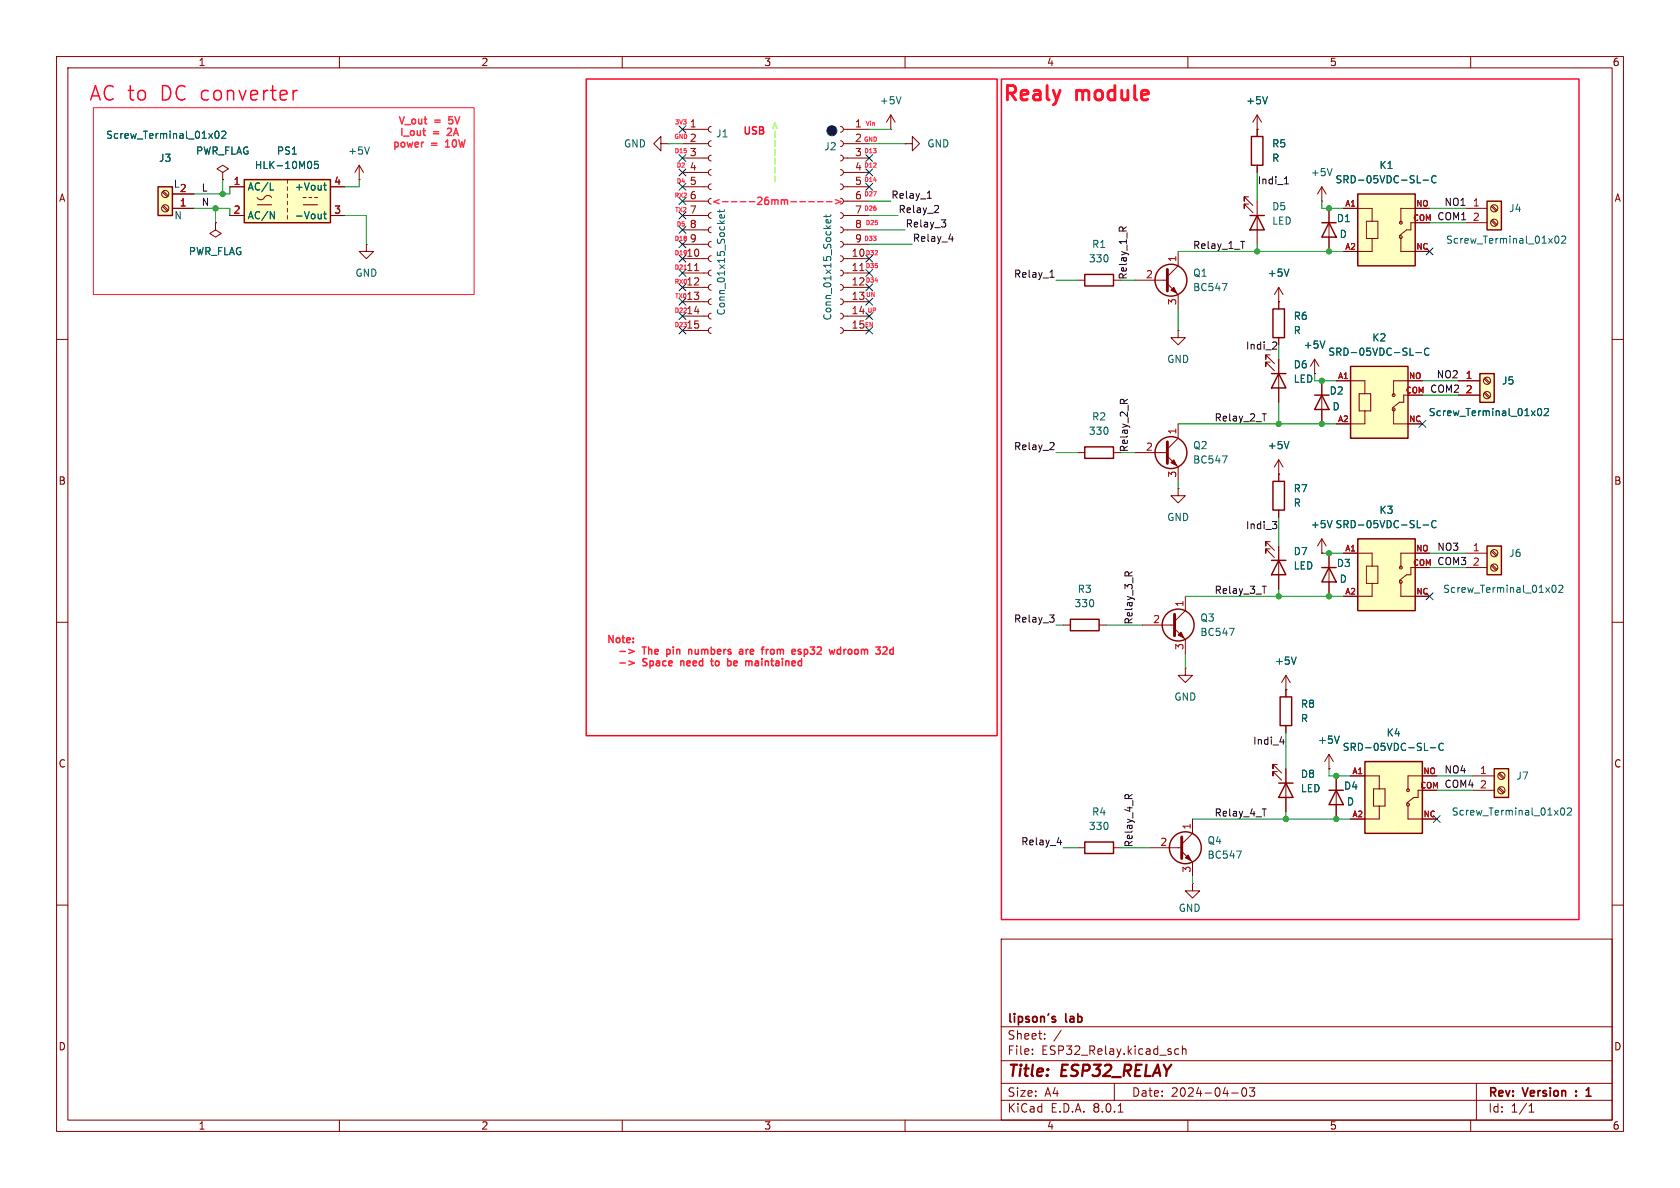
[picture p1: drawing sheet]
<svg xmlns="http://www.w3.org/2000/svg" width="297mm" height="210mm" viewBox="0 0 297 210" stroke-linecap="round" stroke-linejoin="round" font-family="sans-serif">
<g fill="none" stroke="#840000" stroke-width=".18">
<path d="M10 10h277v190h-277zM12 12h273v186h-273zM60 10v2M110 10v2M160 10v2M210 10v2M260 10v2M10 60h2M285 60h2M10 110h2M285 110h2M10 160h2"/>
<path d="M285 160h2M177 166h108v32h-108zM60 198v2M110 198v2M160 198v2M177 194.5h108M177 191.5h108M177 187.5h108M177 181.5h108M182.5 186.3v.1M182.5 185.5v.1M184.7 183.6v.1"/>
<path d="M184.7 182.8v.1M187.6 182.1l-1.3 2M197 191.5v3M197.7 196.6h.8M208.4 185.5l-.4-.1-.3 .3v.4l.1 .2h.6M209 185.5l.2-.1 .4 .1 .1 .9M209 184.9v1.5M210 198v2M217.7 193.2h1.2M219.7 192.4l.2-.1a.81 .81 0 0 1 .6 .6 .81 .81 0 0 1-.3 .8l-.2 .1a.81 .81 0 0 1-.3-1.4zM220.9 192.3h.9l-.5 .6 .4 .1v.7l-.2 .1h-.4l-.2-.1M260 198v2"/>
<path d="M261 191.5v6.5M270.3 196.6h.9M270.3 195.5l.4-.4v1.5"/>
</g>
<path d="M186.4 179.7l.2 .1M186.4 180.2l.2 .2-.2 .3M278.6 193.6v.2M278.6 192.9v.1M280.4 193.8h.9M280.4 192.7l.4-.4v1.5" fill="none" stroke="#840000" stroke-width=".3"/>
<path d="M262.9 35.6h2.5v5h-2.5z" fill="#ffffc2"/>
<g fill="none" stroke="#840000" stroke-width=".25">
<path d="M221 38.1h2.5M221.2 24.1h2.1v5.1h-2.1zM222.2 38.1l1.3 2.5h-2.5zM262.9 35.6h2.5v5h-2.5zM226.1 138.4h2.5M227.3 138.4l1.3 2.6h-2.5zM191.8 148.8h5v2.1h-5z"/>
<circle cx="207" cy="49.5" r="2.82"/>
</g>
<g fill="none" stroke="#840000" stroke-width=".18">
<path d="M220.7 34.8h-.7v.8v-.8l1.5 1.5M220.7 36.1h-.7v.7v-.7l1.5 1.5M222.2 22.9h.1M222.2 20.3l-.7 1.3M222.2 20.3v3.8M222.2 29.2v1.3M222.2 35.6v7.6M222.2 20.3l.8 1.3M233.7 35.6h.1M233.7 33l-.8 1.3M233.7 33v2.6M233.7 33l.7 1.3"/>
<path d="M259.1 36.8h3.8M259.1 39.4h3.8M263.6 39l.9 .9M263.6 36.5l.9 .8M263.8 38.9l.9 .8M263.8 36.3l.9 .9M200.7 49.5h5.7M206.4 50.2l1.9 1.9v2.5M208.3 44.5v2.5l-1.9 1.9M226.1 53.3h.1M226.1 50.8l-.8 1.3M226.1 50.8v2.5"/>
<path d="M226.1 50.8l.7 1.3M227.3 119.4v2.5M227.3 119.4l-.7 1.3M227.3 119.4l.8 1.3M225.8 135.1h-.8v.8v-.8l1.6 1.6M225.8 136.4h-.8v.8v-.8l1.6 1.5M227.3 121.9h.1M227.3 135.9v7.6M190.5 149.9h1.3M196.8 149.9h1.3M210.8 156.2v1.3h1.3l-1.3 1.3-1.3-1.3h1.3M210.8 156.2h.1"/>
<circle cx="264.2" cy="36.8" r=".63"/>
<circle cx="264.2" cy="39.4" r=".63"/>
</g>
<path d="M224.1 17.1l-.5 1.3M235.5 29.8l-.4 1.3M216.1 50.1h.8l-.5 1.3M227.9 47.6l-.4 1.2M275 41.8l.2-.1a.68 .68 0 0 1 .4 .7 .68 .68 0 0 1-.4 .6l-.2-.1-.1-.4zM276.1 41.8l.5-.1 .2 .4-.8 .9h.8M229.1 116.1l-.4 1.3" fill="none" stroke="#006464" stroke-width=".18"/>
<path d="M206.4 47.6v3.8" fill="none" stroke="#840000" stroke-width=".51"/>
<path d="M207 51.3l.5-.5 .5 1z" fill="#840000" stroke="#840000" stroke-width=".18"/>
<path d="M262.9 96.5h2.5v5.1h-2.5z" fill="#ffffc2"/>
<path d="M262.9 96.5h2.5v5.1h-2.5z" fill="none" stroke="#840000" stroke-width=".25"/>
<g fill="none" stroke="#840000" stroke-width=".18">
<path d="M259.1 97.8h3.8M263.6 100l.9 .8M263.6 97.5l.9 .8M263.8 99.8l.9 .9M263.8 97.3l.9 .8M259.1 100.3h3.8"/>
<circle cx="264.2" cy="97.8" r=".63"/>
<circle cx="264.2" cy="100.3" r=".63"/>
</g>
<path d="M274.5 103.6l.2-.2a.68 .68 0 0 1 .4 .7 .68 .68 0 0 1-.4 .6l-.2-.1-.1-.4zM275.6 103.6l.5-.2 .2 .4-.8 .9h.8" fill="none" stroke="#006464" stroke-width=".18"/>
<path d="M241.3 134.6h10.2v12.7h-10.2z" fill="#ffffc2"/>
<path d="M241.3 134.6h10.2v12.7h-10.2z" fill="none" stroke="#840000" stroke-width=".25"/>
<g fill="none" stroke="#840000" stroke-width=".18">
<path d="M238.8 137.2h5v2.2M242.8 139.4h2.1v3.1h-2.1zM250.7 139.7v1.3h-.8l-1.2 1M251.5 139.7h2.5M254 137.2h-5.1v2.5M243.8 142.5v2.3h-5M248.9 142.2v2.6h5.1"/>
<circle cx="248.9" cy="139.7" r=".25"/>
<circle cx="248.9" cy="142.2" r=".25"/>
</g>
<path d="M252.9 132.2h.9M255.1 131.5a.6 .6 0 0 0-.8 .4 .6 .6 0 0 0 .6 .8l.2-.2" fill="none" stroke="#006464" stroke-width=".18"/>
<path d="M264.2 135.9h2.5v5.1h-2.5z" fill="#ffffc2"/>
<path d="M264.2 135.9h2.5v5.1h-2.5z" fill="none" stroke="#840000" stroke-width=".25"/>
<g fill="none" stroke="#840000" stroke-width=".18">
<path d="M260.3 137.2h3.9M260.3 139.7h3.9M264.9 139.4l.9 .8M264.9 136.8l.9 .9M265.1 139.2l.8 .8M265.1 136.7l.8 .8"/>
<circle cx="265.4" cy="139.7" r=".63"/>
<circle cx="265.4" cy="137.2" r=".63"/>
</g>
<path d="M276 142.9l.2-.1a.68 .68 0 0 1 .4 .7 .68 .68 0 0 1-.4 .6l-.2-.1-.1-.4zM277.1 142.9l.5-.1 .2 .4-.8 .9h.8" fill="none" stroke="#006464" stroke-width=".18"/>
<path d="M240 34.3h10.2v12.7h-10.2z" fill="#ffffc2"/>
<g fill="none" stroke="#840000" stroke-width=".25">
<path d="M240 34.3h10.2v12.7h-10.2z"/>
<circle cx="209.5" cy="149.9" r="2.82"/>
</g>
<g fill="none" stroke="#840000" stroke-width=".18">
<path d="M237.5 36.8h5.1v2.3M241.6 39.1h2v3.1h-2zM249.4 39.4v1.2h-.7l-1.3 1.1M250.2 39.4h2.5M252.7 36.8h-5.1v2.6M242.6 42.2v2.3h-5.1M247.6 41.9v2.6h5.1M203.2 149.9h5.7M208.9 150.5l1.9 1.9v2.5M210.8 144.8v2.5l-1.9 1.9"/>
<circle cx="247.6" cy="39.4" r=".25"/>
<circle cx="247.6" cy="41.9" r=".25"/>
</g>
<path d="M251.6 31.8h.9M253.9 31.2a.6 .6 0 0 0-.9 .4 .6 .6 0 0 0 .6 .7l.3-.1M218.6 150.4h.9l-.6 1.3" fill="none" stroke="#006464" stroke-width=".18"/>
<path d="M208.9 148v3.8" fill="none" stroke="#840000" stroke-width=".51"/>
<path d="M209.5 151.6l.6-.5 .5 1z" fill="#840000" stroke="#840000" stroke-width=".18"/>
<path d="M238.8 64.8h10.1v12.7h-10.1z" fill="#ffffc2"/>
<path d="M238.8 64.8h10.1v12.7h-10.1z" fill="none" stroke="#840000" stroke-width=".25"/>
<g fill="none" stroke="#840000" stroke-width=".18">
<path d="M236.2 67.3h5.1v2.3M240.3 69.6h2v3h-2zM241.3 72.6v2.3h-5.1M246.4 72.4v2.5h5.1M248.2 69.9v1.2h-.8l-1.3 1M248.9 69.9h2.6M251.5 67.3h-5.1v2.6"/>
<circle cx="246.4" cy="69.8" r=".25"/>
<circle cx="246.4" cy="72.4" r=".25"/>
</g>
<path d="M250.3 62.3h1M252.6 61.7a.6 .6 0 0 0-.8 .4 .6 .6 0 0 0 .6 .7l.2-.1" fill="none" stroke="#006464" stroke-width=".18"/>
<path d="M261.6 66h2.6v5.1h-2.6z" fill="#ffffc2"/>
<g fill="none" stroke="#840000" stroke-width=".25">
<path d="M233.7 39.4h2.5M234.9 39.4l1.3 2.5h-2.5zM225 54.6h2.1v5.1h-2.1zM191.8 79h5v2h-5zM224.8 66h2.5M226.1 66l1.2 2.6h-2.5zM232.4 69.9h2.5M233.7 69.9l1.2 2.5h-2.5zM261.6 66h2.6v5.1h-2.6zM189.2 109.5h5.1v2h-5.1zM233.7 100.3h2.5M234.9 100.3l1.3 2.6h-2.5z"/>
<path d="M226.3 123.2h2v5.1h-2zM234.9 139.7h2.6M236.2 139.7l1.3 2.5h-2.6z"/>
</g>
<g fill="none" stroke="#840000" stroke-width=".18">
<path d="M116.8 25.4v-1.3l-1.2 1.3 1.2 1.3v-1.3h1.3M118.1 25.4h.1M120.6 38.1h4.6M120.6 35.6h4.6M120.6 33h4.6M120.6 30.5h4.6M120.6 27.9h4.6M120.6 25.4h4.6M120.6 22.9h4.6M125.7 37.6l-.3 .1-.2 .4 .2 .4 .3 .1M125.7 32.5l-.3 .2-.2 .3 .2 .4 .3 .1M125.7 30l-.3 .1-.2 .4 .2 .3 .3 .2"/>
<path d="M125.7 27.4l-.3 .2-.2 .3 .2 .4 .3 .1M125.7 24.9l-.3 .1-.2 .4 .2 .4 .3 .1M125.7 22.4l-.3 .1-.2 .4 .2 .3 .3 .2M148.6 37.6l.3 .1 .2 .4-.2 .4-.3 .1M148.6 35.1l.3 .1 .2 .4-.2 .3-.3 .2M148.6 32.5l.3 .2 .2 .3-.2 .4-.3 .1M148.6 30l.3 .1 .2 .4-.2 .3-.3 .2M148.6 27.4l.3 .2 .2 .3-.2 .4-.3 .1M148.6 24.9l.3 .1 .2 .4-.2 .4-.3 .1M148.6 22.4l.3 .1 .2 .4-.2 .3-.3 .2M149.1 38.1h4.6M149.1 35.6h4.6"/>
<path d="M149.1 33h4.6M149.1 30.5h4.6M149.1 27.9h4.6M149.1 25.4h4.6M149.1 22.9h4.6M157.5 22.9h.1M157.5 20.3l-.8 1.3M157.5 20.3v2.6M157.5 20.3l.7 1.3M160 25.4h1.3v-1.3l1.3 1.3-1.3 1.3v-1.3M160 25.4h.1M234.9 36.8v7.7"/>
<path d="M120.6 58.4h4.6M120.6 55.9h4.6M120.6 53.3h4.6M120.6 50.8h4.6M120.6 48.3h4.6M120.6 45.7h4.6M120.6 43.2h4.6M120.6 40.6h4.6M125.7 57.9l-.3 .2-.2 .3 .2 .4 .3 .1M125.7 55.4l-.3 .1-.2 .4 .2 .3 .3 .2M125.7 52.8l-.3 .2-.2 .3 .2 .4 .3 .1M125.7 50.3l-.3 .1-.2 .4 .2 .4 .3 .1"/>
<path d="M125.7 47.8l-.3 .1-.2 .4 .2 .3 .3 .2M125.7 45.2l-.3 .2-.2 .3 .2 .4 .3 .1M125.7 42.7l-.3 .1-.2 .4 .2 .3 .3 .2M125.7 40.1l-.3 .2-.2 .3 .2 .4 .3 .1M148.6 57.9l.3 .2 .2 .3-.2 .4-.3 .1M148.6 55.4l.3 .1 .2 .4-.2 .3-.3 .2M148.6 52.8l.3 .2 .2 .3-.2 .4-.3 .1M148.6 50.3l.3 .1 .2 .4-.2 .4-.3 .1M148.6 47.8l.3 .1 .2 .4-.2 .3-.3 .2M148.6 45.2l.3 .2 .2 .3-.2 .4-.3 .1M148.6 42.7l.3 .1 .2 .4-.2 .3-.3 .2M148.6 40.1l.3 .2 .2 .3-.2 .4-.3 .1"/>
<path d="M149.1 58.4h4.6M149.1 55.9h4.6M149.1 53.3h4.6M149.1 50.8h4.6M149.1 48.3h4.6M149.1 45.7h4.6M149.1 43.2h4.6M149.1 40.6h4.6M208.3 58.4v1.3h1.2l-1.2 1.3-1.3-1.3h1.3M208.3 58.4h.1M226.1 53.3v1.3M226.1 59.7v1.3"/>
<path d="M224.5 62.7h-.7v.8v-.8l1.5 1.6M224.5 64h-.7v.8v-.8l1.5 1.5M226.1 63.5v7.6M232.4 63.5l-.8 1.3M232.4 63.5v2.5M232.4 63.5l.8 1.3M233.7 67.3v7.6M257.8 67.3h3.8M257.8 69.9h3.8M262.4 69.5l.8 .9M262.4 67l.8 .8M262.5 69.3l.9 .9"/>
<path d="M262.5 66.8l.9 .8M190.5 80h1.3M196.8 80h1.3M208.3 86.4v1.2h1.2l-1.2 1.3-1.3-1.3h1.3M208.3 86.4h.1M233.7 97.8h.1M233.7 95.3l-.8 1.2M233.7 95.3v2.5M233.7 95.3l.7 1.2M234.9 97.8v7.6M188 110.5h1.2M194.3 110.5h1.3"/>
<path d="M227.3 121.9v1.3M227.3 128.3v1.2M234.9 135.9h.1M234.9 133.4v2.5M234.9 133.4l-.7 1.2M234.9 133.4l.8 1.2M236.2 137.2v7.6"/>
<circle cx="262.9" cy="69.8" r=".63"/>
<circle cx="262.9" cy="67.3" r=".63"/>
</g>
<path d="M159.3 17.1l-.4 1.3M127.2 37.1v.5M128 38l.1 .4-.2 .1h-.6v-.5l.2-.1 .2 .6M128.1 37.2l-.2 .2h-1.1M146 38v.4M146.8 38.9l.1 .3-.2 .2h-.6v-.5l.2-.1 .2 .6M146.9 38l-.2 .3h-1.1M234.2 60.3l-.4 1.2M271.9 72.3l.2-.1a.68 .68 0 0 1 .5 .6 .68 .68 0 0 1-.5 .7l-.2-.1-.1-.4zM273 72.3l.5-.1 .3 .4-.8 .9h.8M236.8 130.1l-.5 1.3" fill="none" stroke="#006464" stroke-width=".18"/>
<path d="M122.8 47.8h.7M152 47.8h.7" fill="none" stroke="#a90000" stroke-width=".18"/>
<path d="M27.9 33h2.6v5.1h-2.6z" fill="#ffffc2"/>
<path d="M27.9 33h2.6v5.1h-2.6z" fill="none" stroke="#840000" stroke-width=".25"/>
<g fill="none" stroke="#840000" stroke-width=".18">
<path d="M28.7 34l.9 .8M28.7 36.5l.9 .8M28.9 33.8l.8 .8M28.9 36.3l.8 .9M30.5 36.8h3.8M30.5 34.3h3.8M38.1 39.4v1.2l1 .7-1 .6-1-.6 1-.7M38.1 39.4h.1"/>
<circle cx="29.2" cy="34.3" r=".63"/>
<circle cx="29.2" cy="36.8" r=".63"/>
</g>
<path d="M38.2 23.2h.1a.68 .68 0 0 1 .4 .6 .68 .68 0 0 1-.4 .7 .84 .84 0 0 1-.1-1.3zM39.2 23.3l.5-.1 .2 .3-.8 1h.8" fill="none" stroke="#006464" stroke-width=".18"/>
<path d="M43.2 31.8h15.2v7.6h-15.2z" fill="#ffffc2"/>
<g fill="none" stroke="#840000" stroke-width=".25">
<path d="M43.2 31.8h15.2v7.6h-15.2z"/>
<circle cx="208.3" cy="110.5" r="2.82"/>
</g>
<g fill="none" stroke="#840000" stroke-width=".18">
<path d="M40.6 33h2.6M40.6 38.1h2.6M45.5 34.9a.8 .8 0 0 0 .8 .4 .8 .8 0 0 0 .6-.6 .73 .73 0 0 1 1.1 .2M45.5 36.2h2.5M50.8 31.8v.6M50.8 33v.7M50.8 34.3v.6M50.8 35.6v.6M50.8 36.8v.7M50.8 38.1v.6M53.6 36.2h2.5M53.6 34.9h.5"/>
<path d="M54.6 34.9h.5M55.6 34.9h.5M58.4 33h2.6M58.4 38.1h2.6M63.5 31.8h.1M63.5 29.2l-.8 1.3M63.5 29.2v2.6M63.5 29.2l.8 1.3M64.8 43.2v1.3h1.2l-1.2 1.2-1.3-1.2h1.3M64.8 43.2h.1M201.9 110.5h5.7M207.6 111.1l1.9 1.9v2.6"/>
<path d="M209.5 105.4v2.6l-1.9 1.9"/>
</g>
<path d="M47.8 33.6h.6M47.8 37.4l.7 1.3v-1.3M54.9 28.6l.2 .4-.2 .7M56.2 28.5h-.6v.6l.2-.1 .4 .1 .1 .1-.1 .5-.1 .1-.5-.1M57.2 37.8h.5M57.2 32.8h.5M57.4 32.3v1.1l.3 .2M57.4 37.4v1.1l.3 .2M65.3 26l-.4 1.2M217.3 111.1h.9l-.6 1.2" fill="none" stroke="#006464" stroke-width=".18"/>
<path d="M207.6 108.6v3.8" fill="none" stroke="#840000" stroke-width=".51"/>
<path d="M208.3 112.3l.5-.5 .5 1z" fill="#840000" stroke="#840000" stroke-width=".18"/>
<path d="M240 95.3h10.2v12.7h-10.2z" fill="#ffffc2"/>
<g fill="none" stroke="#840000" stroke-width=".25">
<path d="M191.8 48.5h5v2h-5zM224.8 99.1h2.5M225 85.1h2.1v5.1h-2.1zM226.1 99.1l1.2 2.5h-2.5zM240 95.3h10.2v12.7h-10.2z"/>
<circle cx="207" cy="80" r="2.82"/>
</g>
<g fill="none" stroke="#840000" stroke-width=".18">
<path d="M30.5 36.8h3.8M30.5 34.3h3.8M38.1 39.4h.1M39.4 30.5l1-.7-1-.6-1 .6 1 .7v1.3M39.4 31.8h.1M40.6 33h2.6M40.6 38.1h2.6M58.4 33h2.6M58.4 38.1h2.6M222.2 22.9h.1M222.2 22.9v1.2M222.2 29.2v1.3"/>
<path d="M234.9 36.8v2.6M237.5 36.8h2.5M250.2 36.8h2.5M250.2 39.4h2.5M190.5 49.5h1.3M196.8 49.5h1.3M226.1 53.3h.1M226.1 53.3v1.3M226.1 59.7v1.3M234.9 41.9v2.6M237.5 44.5h2.5M250.2 44.5h2.5"/>
<path d="M208.3 74.9v2.6l-1.9 1.9M226.1 63.5v2.5M226.1 68.6v2.5M233.7 67.3v2.6M233.7 72.4v2.5M236.2 67.3h2.6M236.2 74.9h2.6M248.9 67.3h2.6M248.9 74.9h2.6M248.9 69.9h2.6M257.8 67.3h3.8M257.8 69.9h3.8"/>
<path d="M200.7 80h5.7M206.4 80.6l1.9 2v2.5M224.5 95.8h-.7v.7v-.7l1.5 1.5M224.5 97h-.7v.8v-.8l1.5 1.6M226.1 83.8h.1M226.1 81.3l-.8 1.3M226.1 81.3v3.8M226.1 90.2v1.2M226.1 96.5v7.6M226.1 81.3l.7 1.3M233.7 97.8h.1M234.9 97.8v2.5"/>
<path d="M237.5 97.8h5.1v2.3M252.7 97.8h-5.1v2.5M209.5 118.1v1.3h1.3l-1.3 1.3-1.2-1.3h1.2M209.5 118.1h.1M234.9 102.9v2.5M241.6 100.1h2v3h-2zM242.6 103.1v2.3h-5.1M247.6 102.9v2.5h5.1M249.4 100.3v1.3h-.7l-1.3 1M250.2 100.3h2.5M227.3 121.9h.1M227.3 121.9v1.3"/>
<path d="M227.3 128.3v1.2M227.3 135.9v2.5M234.9 135.9h.1M236.2 137.2v2.5M238.8 137.2h2.5M251.5 137.2h2.5M251.5 139.7h2.5M227.3 141v2.5M236.2 142.2v2.6M238.8 144.8h2.5M251.5 144.8h2.5"/>
<circle cx="247.6" cy="100.3" r=".25"/>
<circle cx="247.6" cy="102.9" r=".25"/>
</g>
<g fill="none" stroke="#006464" stroke-width=".18">
<path d="M224.1 17.1l-.5 1.3M38.2 23.2h.1a.68 .68 0 0 1 .4 .6 .68 .68 0 0 1-.4 .7 .84 .84 0 0 1-.1-1.3zM39.2 23.3l.5-.1 .2 .3-.8 1h.8M47.8 33.6h.6M47.8 37.4l.7 1.3v-1.3M54.9 28.6l.2 .4-.2 .7M56.2 28.5h-.6v.6l.2-.1 .4 .1 .1 .1-.1 .5-.1 .1-.5-.1M57.2 37.8h.5M57.2 32.8h.5M57.4 32.3v1.1l.3 .2M57.4 37.4v1.1l.3 .2M251.6 31.8h.9"/>
<path d="M253.9 31.2a.6 .6 0 0 0-.9 .4 .6 .6 0 0 0 .6 .7l.3-.1M227.9 47.6l-.4 1.2M227.9 78l-.4 1.3M234.2 60.3l-.4 1.2M250.3 62.3h1M252.6 61.7a.6 .6 0 0 0-.8 .4 .6 .6 0 0 0 .6 .7l.2-.1M271.9 72.3l.2-.1a.68 .68 0 0 1 .5 .6 .68 .68 0 0 1-.5 .7l-.2-.1-.1-.4zM273 72.3l.5-.1 .3 .4-.8 .9h.8M216.1 80.6h.8l-.5 1.3M251.6 92.8h.9M253.9 92.1a.6 .6 0 0 0-.9 .5 .6 .6 0 0 0 .6 .7l.3-.1M229.1 116.1l-.4 1.3"/>
<path d="M236.8 130.1l-.5 1.3M252.9 132.2h.9M255.1 131.5a.6 .6 0 0 0-.8 .4 .6 .6 0 0 0 .6 .8l.2-.2"/>
</g>
<path d="M206.4 78.1v3.8" fill="none" stroke="#840000" stroke-width=".51"/>
<path d="M207 81.8l.5-.5 .5 1z" fill="#840000" stroke="#840000" stroke-width=".18"/>
<g fill="none" stroke="#0f0f0f" stroke-width=".18">
<path d="M163.9 35h.8M164.2 34l.1-.2v1.2M165.7 36.3l.2 .3v.3l-.8 .7h.8M166.4 38.9h.8l-.4 .4M167 39.3l.2 .3v.3l-.2 .2M227.1 32.5h.7M227.3 31.4l.1-.2v1.3M167.7 42.2h.8M168.3 41.8v.9M185.6 49h.7M185.9 47.9l.1-.2v1.3M197.9 40.2l.2-.1 .4 .1"/>
<path d="M199.1 40.1l-.6 .4M219.3 42.7h.8M186.1 78.2l.2 .3v.3l-.7 .7h.7M198.1 70.7l.2-.1 .4 .1M199.3 70.6l-.6 .4M223.1 73.1h.8M225.5 60.4l.2 .3v.3l-.8 .7h.8M224.9 92.2h.8l-.4 .5M225.5 92.7l.2 .2v.3l-.2 .3M185.6 108.7h.7l-.4 .5M186.1 109.2l.2 .2v.3l-.2 .3M198.9 101.2l.2-.1 .4 .1"/>
<path d="M200.1 101.1l-.6 .4M223.1 103.6h.8M226.3 131.1h.7M226.9 130.7v.9M186.9 148.9h.8M187.5 148.5v.8M198.9 140.6l.2-.2 .4 .2M200.1 140.4l-.6 .5M223.1 143h.8"/>
</g>
<path d="M78.8 26h.7M78.9 25l-.1 .1M79.8 23.2l-.8 .7h.8" fill="none" stroke="#ff2b3c" stroke-width=".25"/>
<path d="M138.6 35.4l.1 .1M138.7 35.5v.6M138.7 35.5l.2-.2 .3 .1v.7M139.8 35.7h1M141.4 35.7h1M143 35.7h.9M144.6 35.7h.9M146.1 35.7h1M147.7 35.3l1 .4-1 .3" fill="none" stroke="#ff2b5d" stroke-width=".25"/>
<path d="M136.6 22.7l.4-1 .4 1M137 23.3v1M137 24.9v.9M137 26.4v1M137 28v1M137 29.6v1M137 31.2v.9" fill="none" stroke="#80ff39" stroke-width=".25"/>
<g fill="none" stroke="#ff1b32" stroke-width=".25">
<path d="M113.5 114.4h.7M113.6 117.6h.6M113.9 114.4v1.2M114.2 116.4l-.4 .1-.2 .3 .2 .2 .4 .1M118.4 114.9v.6M120.9 117v.7M122.9 114.8l.1 .8h.4M126.5 117l.4-.2 .2 .3-.1 .5-.3 .1-.2-.1M129.9 116.8l.4 .1v.2l-.6 .2M130.3 117.6l-.4 .1M131.9 114.8v.8M132.3 114.8l-.4 .2"/>
<path d="M132.8 114.8l-.2 .2v.5l.2 .1M133.2 115.1l-.6 .1M133.7 116.8h.2l.2 .2v.7M134.1 117.6l-.4 .1M134.1 117.1l-.4 .1M135.1 114.4l-.3 .2M136.4 114.8l.3 .1 .2 .1-.1 .5-.4 .1M142.2 114.9l.4-.1 .2 .2-.1 .6h-.5M149.6 114.8l-.4 .2M150.4 114.8l-.3 .1-.2 .1 .1 .5 .4 .1"/>
</g>
<path d="M16.5 19.1h67.3v33h-67.3z" fill="none" stroke="#ff1c1a" stroke-width=".18"/>
<path d="M177 14h102.1v148.6h-102.1z" fill="none" stroke="#ff0029" stroke-width=".25"/>
<circle cx="147.1" cy="23.1" r=".89" fill="#0000c2" stroke="#0000c2" stroke-width=".18"/>
<path d="M103.6 14h72.7v116h-72.7z" fill="none" stroke="#ff000d" stroke-width=".25"/>
<g fill="none" stroke="#009600" stroke-width=".18">
<path d="M34.3 36.8h6.3M38.1 36.8v2.6M39.4 31.8v2.5M40.6 33v1.3h-6.3M61 38.1h3.8v5.1M63.5 31.8v1.2h-2.5M118.1 25.4h2.5M153.7 22.9h3.8M153.7 25.4h6.3M153.7 38.1h5M153.7 35.6h3.8M222.2 30.5v5.1"/>
<path d="M233.7 35.6v1.2h3.8M252.7 36.8h6.4M252.7 39.4h6.4M153.7 43.2h7.6M153.7 40.6h6.3M186.7 49.5h3.8M198.1 49.5h2.6M208.3 54.6v3.8M208.3 44.5h29.2M222.2 43.2v1.3M208.3 74.9h27.9M226.1 61v2.5"/>
<path d="M226.1 71.1v3.8M232.4 67.3h3.8M251.5 67.3h6.3M251.5 69.9h6.3M186.7 80h3.8M198.1 80h2.6M208.3 85.1v1.3M226.1 91.4v5.1M233.7 97.8h3.8M252.7 97.8h6.4M186.7 110.5h1.3M195.6 110.5h6.3"/>
<path d="M209.5 115.6v2.5M209.5 105.4h28M226.1 104.1v1.3M252.7 100.3h6.4M227.3 129.5v6.4M234.9 135.9v1.3h3.9M254 139.7h6.3M254 137.2h6.3M188 149.9h2.5M198.1 149.9h5.1M210.8 144.8h28M210.8 154.9v1.3"/>
<path d="M227.3 143.5v1.3"/>
</g>
<g fill="none" stroke="#000084" stroke-width=".18">
<path d="M120 29.9l1.3 1.2M120 32.4l1.3 1.2M120 27.3l1.3 1.2M120 22.3l1.3 1.2M120 37.5l1.3 1.2M120 35l1.3 1.2M121.3 29.9l-1.3 1.2M121.3 32.4l-1.3 1.2M121.3 27.3l-1.3 1.2M121.3 22.3l-1.3 1.2M121.3 37.5l-1.3 1.2M121.3 35l-1.3 1.2"/>
<path d="M153.1 32.4l1.2 1.2M153.1 29.9l1.2 1.2M153.1 27.3l1.2 1.2M154.3 32.4l-1.2 1.2M154.3 29.9l-1.2 1.2M154.3 27.3l-1.2 1.2M120 50.2l1.3 1.2M120 40l1.3 1.2M120 47.7l1.3 1.2M120 52.7l1.3 1.2M120 42.6l1.3 1.2M120 45.1l1.3 1.2"/>
<path d="M120 55.3l1.3 1.2M120 57.8l1.3 1.2M121.3 50.2l-1.3 1.2M121.3 40l-1.3 1.2M121.3 47.7l-1.3 1.2M121.3 52.7l-1.3 1.2M121.3 42.6l-1.3 1.2M121.3 45.1l-1.3 1.2M121.3 55.3l-1.3 1.2M121.3 57.8l-1.3 1.2M153.1 50.2l1.2 1.2M153.1 47.7l1.2 1.2"/>
<path d="M153.1 45.1l1.2 1.2M153.1 55.3l1.2 1.2M153.1 52.7l1.2 1.2M153.1 57.8l1.2 1.2M154.3 50.2l-1.2 1.2M154.3 47.7l-1.2 1.2M154.3 45.1l-1.2 1.2M154.3 55.3l-1.2 1.2M154.3 52.7l-1.2 1.2M154.3 57.8l-1.2 1.2M252.1 43.8l1.2 1.3M253.3 43.8l-1.2 1.3"/>
<path d="M250.9 74.3l1.2 1.2M252.1 74.3l-1.2 1.2M252.1 104.8l1.2 1.2M253.3 104.8l-1.2 1.2M253.4 144.2l1.2 1.2M254.6 144.2l-1.2 1.2"/>
</g>
<g fill="#009600" stroke="#009600" stroke-width=".18">
<circle cx="226.1" cy="105.4" r=".46"/>
<circle cx="222.2" cy="44.5" r=".46"/>
<circle cx="234.9" cy="36.8" r=".46"/>
<circle cx="234.9" cy="44.5" r=".46"/>
<circle cx="226.1" cy="74.9" r=".46"/>
<circle cx="233.7" cy="74.9" r=".46"/>
<circle cx="233.7" cy="67.3" r=".46"/>
<circle cx="236.2" cy="144.8" r=".46"/>
<circle cx="236.2" cy="137.2" r=".46"/>
<circle cx="234.9" cy="97.8" r=".46"/>
<circle cx="234.9" cy="105.4" r=".46"/>
<circle cx="227.3" cy="144.8" r=".46"/>
<circle cx="38.1" cy="36.8" r=".46"/>
<circle cx="39.4" cy="34.3" r=".46"/>
</g>
<g font-size="3.5" fill="#ff0026">
<text x="15.7" y="18.2">AC to</text>
<text x="28.5" y="18.2">DC converter</text>
</g>
<g font-size="3.5" fill="#ff1129">
<text x="177" y="18.5">Realy</text>
<text x="190.2" y="18.5">module</text>
</g>
<g font-size="2.8" fill="#840000">
<text x="178" y="190.9">Title:</text>
<text x="187.7" y="190.9">ESP32_RELAY</text>
</g>
<g font-size="2.1" fill="#840000">
<text x="178" y="184">Sheet:</text>
<text x="178" y="181.2">lipson's</text>
<text x="188.5" y="181.2">lab</text>
<text x="178" y="186.7">File:</text>
<text x="184.1" y="186.7">ESP32_Relay.kicad_sch</text>
<text x="178" y="196.9">KiCad</text>
<text x="178" y="194.1">Size:</text>
<text x="184.7" y="194.1">A4</text>
<text x="185.7" y="196.9">E.D.A.</text>
<text x="193.3" y="196.9">8.0.1</text>
<text x="200" y="194.1">Date:</text>
<text x="207" y="194.1">2024-04-03</text>
<text x="263" y="194.3">Rev:</text>
<text x="263" y="196.9">Id:</text>
<text x="267.1" y="196.9">1/1</text>
<text x="269.4" y="194.3">Version</text>
</g>
<g font-size="1.8" fill="#840000">
<text x="35" y="11.9">1</text>
<text x="85" y="11.9">2</text>
<text x="135" y="11.9">3</text>
<text x="185" y="11.9">4</text>
<text x="235" y="11.9">5</text>
<text x="285" y="11.9">6</text>
<text x="10.3" y="35.9">A</text>
<text x="285.3" y="35.9">A</text>
<text x="10.3" y="85.9">B</text>
<text x="285.3" y="85.9">B</text>
<text x="10.3" y="135.9">C</text>
<text x="285.3" y="135.9">C</text>
<text x="10.3" y="185.9">D</text>
<text x="285.3" y="185.9">D</text>
<text x="35" y="199.9">1</text>
<text x="85" y="199.9">2</text>
<text x="135" y="199.9">3</text>
<text x="185" y="199.9">4</text>
<text x="235" y="199.9">5</text>
<text x="285" y="199.9">6</text>
</g>
<g font-size="1.8" fill="#ff2b3c">
<text x="70.2" y="22.3">V_out</text>
<text x="76.8" y="22.3">=</text>
<text x="79.9" y="22.3">5V</text>
<text x="69.3" y="26.4">power</text>
<text x="70.5" y="24.4">I_out</text>
<text x="76.2" y="26.4">=</text>
<text x="76.6" y="24.4">=</text>
<text x="79.3" y="26.4">10W</text>
<text x="79.6" y="24.4">2A</text>
</g>
<g font-size="1.8" fill="#a90000">
<text x="121.8" y="22.6">1</text>
<text x="151.1" y="22.6">1</text>
<text x="151.1" y="25.1">2</text>
<text x="151.1" y="27.7">3</text>
<text x="30.6" y="33.4">L</text>
<text x="31.7" y="34">2</text>
<text x="41.2" y="32.8">1</text>
<text x="59" y="32.8">4</text>
<text x="121.8" y="30.2">4</text>
<text x="121.8" y="32.8">5</text>
<text x="151.1" y="30.2">4</text>
<text x="151.1" y="32.8">5</text>
<text x="151.1" y="35.3">6</text>
<text x="31.7" y="36.6">1</text>
<text x="41.2" y="37.8">2</text>
<text x="59" y="37.8">3</text>
<text x="121.8" y="37.8">7</text>
<text x="121.8" y="40.4">8</text>
<text x="151.1" y="37.8">7</text>
<text x="151.1" y="40.4">8</text>
<text x="260.3" y="36.6">1</text>
<text x="260.3" y="39.1">2</text>
<text x="121.2" y="45.5">10</text>
<text x="150.5" y="45.5">10</text>
<text x="151.1" y="42.9">9</text>
<text x="208" y="46.4" transform="rotate(-90 208 46.4)">1</text>
<text x="121.2" y="50.5">12</text>
<text x="121.2" y="53.1">13</text>
<text x="150.5" y="48">11</text>
<text x="150.5" y="50.5">12</text>
<text x="150.5" y="53.1">13</text>
<text x="202.5" y="49.3">2</text>
<text x="121.2" y="55.6">14</text>
<text x="121.2" y="58.2">15</text>
<text x="150.5" y="55.6">14</text>
<text x="150.5" y="58.2">15</text>
<text x="208" y="54" transform="rotate(-90 208 54)">3</text>
<text x="259" y="67.1">1</text>
<text x="259" y="69.6">2</text>
<text x="208" y="76.9" transform="rotate(-90 208 76.9)">1</text>
<text x="202.5" y="79.8">2</text>
<text x="208" y="84.5" transform="rotate(-90 208 84.5)">3</text>
<text x="260.3" y="97.5">1</text>
<text x="260.3" y="100.1">2</text>
<text x="209.3" y="107.4" transform="rotate(-90 209.3 107.4)">1</text>
<text x="203.8" y="110.2">2</text>
<text x="209.3" y="115" transform="rotate(-90 209.3 115)">3</text>
<text x="261.5" y="136.9">1</text>
<text x="261.5" y="139.4">2</text>
<text x="205" y="149.6">2</text>
<text x="210.6" y="146.8" transform="rotate(-90 210.6 146.8)">1</text>
<text x="210.6" y="154.4" transform="rotate(-90 210.6 154.4)">3</text>
</g>
<g font-size="1.8" fill="#006464">
<text x="155.4" y="18.6">+5V</text>
<text x="220.2" y="18.6">+5V</text>
<text x="18.7" y="24.7">Screw_Terminal_01x02</text>
<text x="28" y="28.8">J3</text>
<text x="34.6" y="27.5">PWR_FLAG</text>
<text x="48.9" y="27.5">PS1</text>
<text x="61.5" y="27.5">+5V</text>
<text x="110.2" y="26.3">GND</text>
<text x="126.5" y="24.5">J1</text>
<text x="145.6" y="26.8">J2</text>
<text x="163.8" y="26.3">GND</text>
<text x="224.8" y="26.3">R5</text>
<text x="224.8" y="28.8">R</text>
<text x="43.7" y="33.9">AC/L</text>
<text x="45" y="30.1">HLK-10M05</text>
<text x="52" y="33.9">+Vout</text>
<text x="231.6" y="31.3">+5V</text>
<text x="236" y="32.6">SRD-05VDC-SL-C</text>
<text x="243.8" y="30.1">K1</text>
<text x="43.7" y="39">AC/N</text>
<text x="52" y="39">-Vout</text>
<text x="224.8" y="37.4">D5</text>
<text x="224.8" y="39.9">LED</text>
<text x="236.2" y="39.5">D1</text>
<text x="266.7" y="37.7">J4</text>
<text x="33.3" y="45.3">PWR_FLAG</text>
<text x="192.4" y="46.6">330</text>
<text x="193" y="44">R1</text>
<text x="236.7" y="42.3">D</text>
<text x="255.5" y="43.3">Screw_Terminal_01x02</text>
<text x="62.7" y="49.1">GND</text>
<text x="210.8" y="51.7">BC547</text>
<text x="210.8" y="49.1">Q1</text>
<text x="224" y="49.1">+5V</text>
<text x="128.4" y="55.9" transform="rotate(-90 128.4 55.9)">Conn_01x15_Socket</text>
<text x="147.2" y="56.7" transform="rotate(-90 147.2 56.7)">Conn_01x15_Socket</text>
<text x="228.6" y="56.7">R6</text>
<text x="228.6" y="59.3">R</text>
<text x="206.2" y="64.4">GND</text>
<text x="228.6" y="65.3">D6</text>
<text x="230.4" y="61.8">+5V</text>
<text x="234.7" y="63.1">SRD-05VDC-SL-C</text>
<text x="242.5" y="60.6">K2</text>
<text x="228.6" y="67.9">LED</text>
<text x="235" y="70">D2</text>
<text x="265.4" y="68.2">J5</text>
<text x="192.4" y="77.1">330</text>
<text x="193" y="74.5">R2</text>
<text x="235.5" y="72.7">D</text>
<text x="252.5" y="73.8">Screw_Terminal_01x02</text>
<text x="210.8" y="82.1">BC547</text>
<text x="210.8" y="79.6">Q2</text>
<text x="224" y="79.6">+5V</text>
<text x="228.6" y="87.2">R7</text>
<text x="228.6" y="89.8">R</text>
<text x="206.2" y="92.3">GND</text>
<text x="231.6" y="93.6">+5V SRD-05VDC-SL-C</text>
<text x="243.8" y="91">K3</text>
<text x="228.6" y="98.3">D7</text>
<text x="228.6" y="100.9">LED</text>
<text x="236.2" y="100.4">D3</text>
<text x="266.7" y="98.7">J6</text>
<text x="189.9" y="107.5">330</text>
<text x="190.4" y="105">R3</text>
<text x="236.7" y="103.2">D</text>
<text x="255" y="105">Screw_Terminal_01x02</text>
<text x="212.1" y="112.6">BC547</text>
<text x="212.1" y="110.1">Q3</text>
<text x="225.3" y="117.7">+5V</text>
<text x="207.5" y="124.1">GND</text>
<text x="229.9" y="125.3">R8</text>
<text x="229.9" y="127.9">R</text>
<text x="232.9" y="131.7">+5V</text>
<text x="245" y="130.4">K4</text>
<text x="229.9" y="137.7">D8</text>
<text x="237.3" y="132.9">SRD-05VDC-SL-C</text>
<text x="229.9" y="140.2">LED</text>
<text x="237.5" y="139.8">D4</text>
<text x="238" y="142.6">D</text>
<text x="268" y="138">J7</text>
<text x="192.4" y="146.9">330</text>
<text x="193" y="144.4">R4</text>
<text x="213.4" y="149.5">Q4</text>
<text x="256.6" y="144.4">Screw_Terminal_01x02</text>
<text x="213.4" y="152">BC547</text>
<text x="208.3" y="161.4">GND</text>
</g>
<g font-size="1.8" fill="#ff264e">
<text x="121.8" y="25.1">2</text>
<text x="121.8" y="27.7">3</text>
<text x="121.8" y="35.3">6</text>
<text x="121.8" y="42.9">9</text>
<text x="121.2" y="48">11</text>
</g>
<text font-size="1.8" fill="#ff0623" x="131.2" y="24.1">USB</text>
<g font-size="1.8" fill="#0f0f0f">
<text x="35.6" y="33.9">L</text>
<text x="157.5" y="35.2">Relay_1</text>
<text x="222.2" y="32.7">Indi_1</text>
<text x="35.6" y="36.5">N</text>
<text x="158.7" y="37.8">Relay_2</text>
<text x="160" y="40.3">Relay_3</text>
<text x="254" y="39">COM1</text>
<text x="255.3" y="36.5">NO1</text>
<text x="161.3" y="42.8">Relay_4</text>
<text x="210.8" y="44.1">Relay_1_T</text>
<text x="179.2" y="49.2">Relay_1</text>
<text x="199.3" y="49.5" transform="rotate(-90 199.3 49.5)">Relay_1_R</text>
<text x="220.2" y="61.9">Indi_2</text>
<text x="252.7" y="69.5">COM2</text>
<text x="253.9" y="67">NO2</text>
<text x="214.6" y="74.6">Relay_2_T</text>
<text x="179.2" y="79.7">Relay_2</text>
<text x="199.5" y="80" transform="rotate(-90 199.5 80)">Relay_2_R</text>
<text x="220.2" y="93.6">Indi_3</text>
<text x="254" y="100">COM3</text>
<text x="254" y="97.4">NO3</text>
<text x="214.6" y="105.1">Relay_3_T</text>
<text x="179.2" y="110.1">Relay_3</text>
<text x="200.3" y="110.5" transform="rotate(-90 200.3 110.5)">Relay_3_R</text>
<text x="221.4" y="131.7">Indi_4</text>
<text x="255.3" y="136.8">NO4</text>
<text x="255.3" y="139.4">COM4</text>
<text x="180.4" y="149.5">Relay_4</text>
<text x="200.3" y="149.9" transform="rotate(-90 200.3 149.9)">Relay_4_R</text>
<text x="214.6" y="144.4">Relay_4_T</text>
</g>
<text font-size="1.8" fill="#0000c2" x="30.7" y="39">N</text>
<text font-size="1.8" fill="#ff2b5d" x="125.6" y="36.6">&lt;----26mm-----&gt;</text>
<g font-size="1.8" fill="#ff1b32">
<text x="107.2" y="114">Note:</text>
<text x="110.1" y="116.1">-&gt;</text>
<text x="110.1" y="118.1">-&gt;</text>
<text x="114.8" y="116.1">The</text>
<text x="114.8" y="118.1">Space</text>
<text x="119.4" y="116.1">pin</text>
<text x="121.9" y="118.1">need</text>
<text x="123.8" y="116.1">numbers</text>
<text x="127.9" y="118.1">to</text>
<text x="131.2" y="118.1">be</text>
<text x="133.3" y="116.1">are</text>
<text x="134.9" y="118.1">maintained</text>
<text x="137.8" y="116.1">from</text>
<text x="143.7" y="116.1">esp32</text>
<text x="150.8" y="116.1">wdroom</text>
</g>
<g font-size="1.4" fill="#a90000">
<text x="237.7" y="36.6">A1</text>
<text x="249.7" y="39.1">COM</text>
<text x="250.3" y="36.6">NO</text>
<text x="237.7" y="44.2">A2</text>
<text x="250.3" y="44.2">NC</text>
<text x="236.4" y="67.1">A1</text>
<text x="248.4" y="69.6">COM</text>
<text x="249" y="67.1">NO</text>
<text x="236.4" y="74.7">A2</text>
<text x="249" y="74.7">NC</text>
<text x="237.7" y="97.5">A1</text>
<text x="249.7" y="100.1">COM</text>
<text x="250.3" y="97.5">NO</text>
<text x="237.7" y="105.2">A2</text>
<text x="250.3" y="105.2">NC</text>
<text x="239" y="136.9">A1</text>
<text x="251.5" y="136.9">NO</text>
<text x="251" y="139.4">COM</text>
<text x="239" y="144.5">A2</text>
<text x="251.6" y="144.5">NC</text>
</g>
<g font-size="1.1" fill="#ff264e">
<text x="119.2" y="22.2">3V3</text>
<text x="152.9" y="22.5">Vin</text>
<text x="119.1" y="24.7">GND</text>
<text x="119.1" y="27.3">D15</text>
<text x="119.5" y="29.8">D2</text>
<text x="152.6" y="25.3">GND</text>
<text x="152.7" y="27.3">D13</text>
<text x="152.7" y="29.8">D12</text>
<text x="119.1" y="35.2">RX2</text>
<text x="119.5" y="32.6">D4</text>
<text x="152.7" y="34.9">D27</text>
<text x="152.7" y="32.4">D14</text>
<text x="119.2" y="37.7">TX2</text>
<text x="119.5" y="40.2">D5</text>
<text x="152.7" y="37.4">D26</text>
<text x="152.9" y="40">D25</text>
<text x="119.1" y="47.9">D21</text>
<text x="119.1" y="42.8">D18</text>
<text x="119.1" y="45.3">D19</text>
<text x="152.7" y="42.8">D33</text>
<text x="152.9" y="47.6">D35</text>
<text x="152.9" y="45.3">D32</text>
<text x="119.1" y="50.4">RX0</text>
<text x="119.2" y="52.9">TX0</text>
<text x="152.9" y="50.1">D34</text>
<text x="153" y="52.7">UN</text>
<text x="119.1" y="55.5">D22</text>
<text x="119.1" y="58">D23</text>
<text x="152.8" y="58">EN</text>
<text x="153.2" y="55.5">UP</text>
</g>
</svg>
